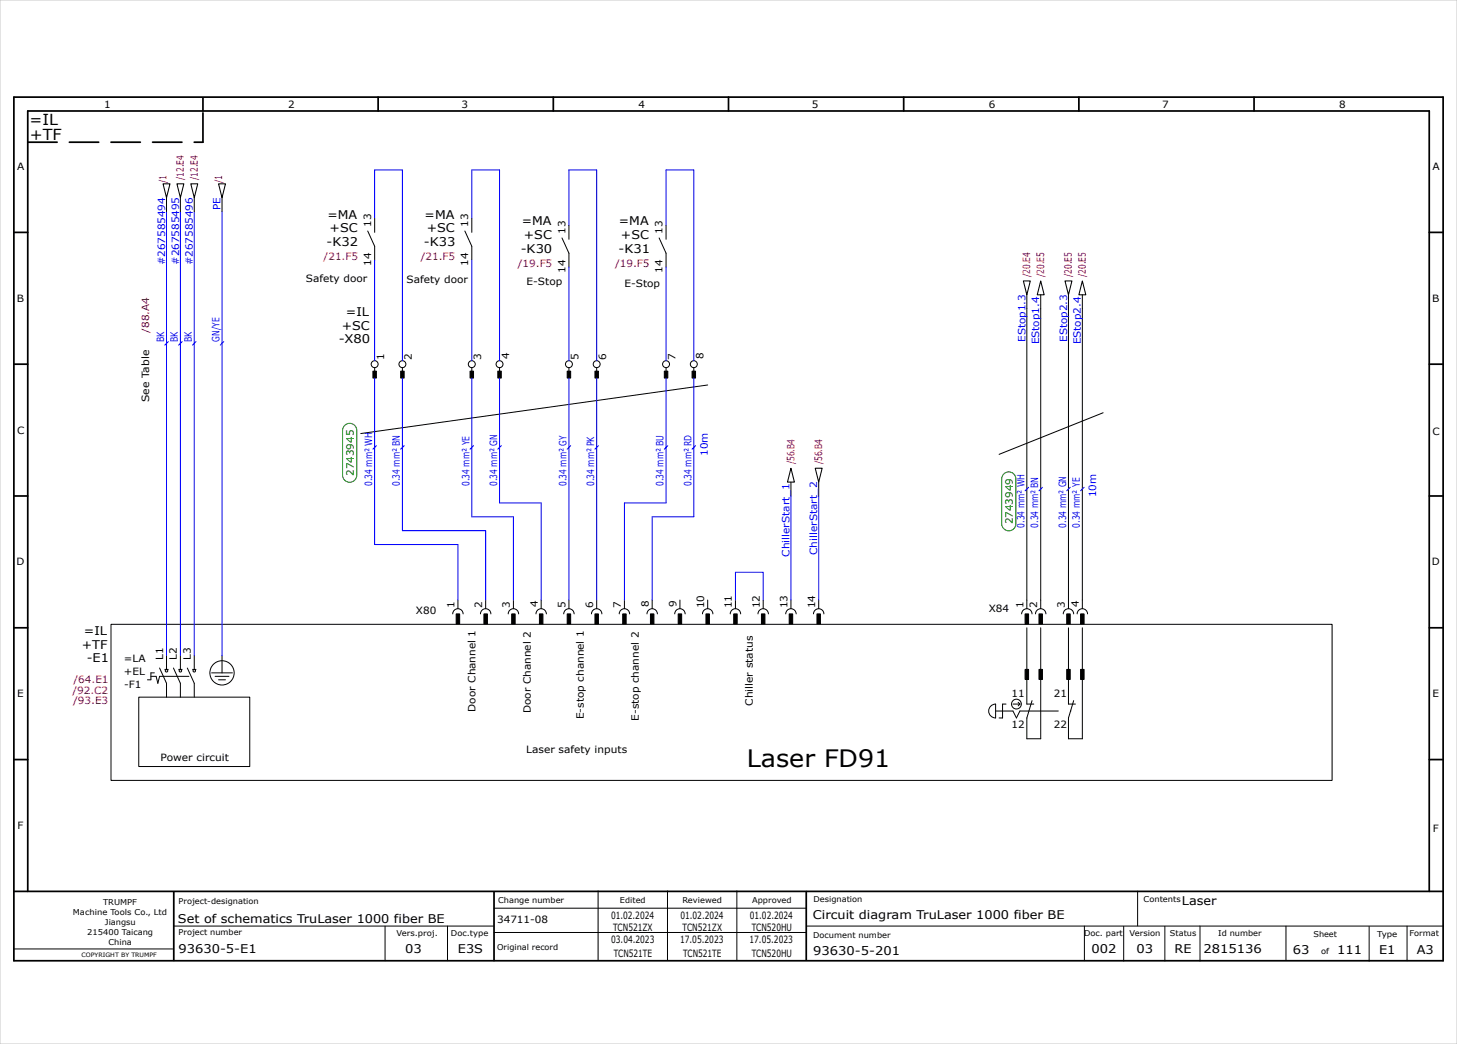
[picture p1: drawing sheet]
<svg xmlns="http://www.w3.org/2000/svg" width="420mm" height="301mm" viewBox="0 0 420 301" stroke-linecap="round" stroke-linejoin="round" font-family="sans-serif">
<g fill="none" stroke="#000" stroke-width=".5">
<path d="M4 28h412v249h-412zM58.5 28.2v3.8M109 28v4M159.5 28v4M210 28v4M260.5 28v4M311 28v4M361.5 28v4M4 67h4M412 67h4M4 105h4M412 105h4"/>
<path d="M4 143h4M412 143h4M4 181h4M412 181h4M4 219h4M412 219h4M4 257h412M8 257v-225h404v225M50.1 257.1v19.8M142.4 257.2v19.8M232.4 257.1v19.7"/>
</g>
<g fill="none" stroke="#000" stroke-width=".29">
<path d="M48 57v4M52 57v4M56 57v4M64 57v4M106 66.6l2 4.4v4M108 63v4M134 66.6l2 4.4v4M136 63v4M162 68.6l2 4.4v4M164 65v4M190 68.6l2 4.4v4M192 65v4"/>
<path d="M296 85v90.5M300 85v90.5M308 85v90.5M312 85v90.5M108 106v2M116 106v2M136 106v2M144 106v2M164 106v2M172 106v2M192 106v2M200 106v2"/>
<path d="M204 111l-100 14M318 119l-30 12M228 139v4M236 139v4M32 180h352v45h-352zM130.5 177a1.5 1.5 0 0 1 1.5-1.5 1.5 1.5 0 0 1 1.5 1.5M132 173v2.5M138.5 177a1.5 1.5 0 0 1 1.5-1.5 1.5 1.5 0 0 1 1.5 1.5M140 173v2.5M146.5 177a1.5 1.5 0 0 1 1.5-1.5 1.5 1.5 0 0 1 1.5 1.5M148 173v2.5M154.5 177a1.5 1.5 0 0 1 1.5-1.5 1.5 1.5 0 0 1 1.5 1.5"/>
<path d="M156 173v2.5M162.5 177a1.5 1.5 0 0 1 1.5-1.5 1.5 1.5 0 0 1 1.5 1.5M164 173v2.5M170.5 177a1.5 1.5 0 0 1 1.5-1.5 1.5 1.5 0 0 1 1.5 1.5M172 173v2.5M178.5 177a1.5 1.5 0 0 1 1.5-1.5 1.5 1.5 0 0 1 1.5 1.5M180 173v2.5M186.5 177a1.5 1.5 0 0 1 1.5-1.5 1.5 1.5 0 0 1 1.5 1.5M188 173v2.5M194.5 177a1.5 1.5 0 0 1 1.5-1.5 1.5 1.5 0 0 1 1.5 1.5M196 173v2.5M202.5 177a1.5 1.5 0 0 1 1.5-1.5 1.5 1.5 0 0 1 1.5 1.5"/>
<path d="M204 173v2.5M210.5 177a1.5 1.5 0 0 1 1.5-1.5 1.5 1.5 0 0 1 1.5 1.5M212 173v2.5M218.5 177a1.5 1.5 0 0 1 1.5-1.5 1.5 1.5 0 0 1 1.5 1.5M220 173v2.5M226.5 177a1.5 1.5 0 0 1 1.5-1.5 1.5 1.5 0 0 1 1.5 1.5M228 173v2.5M234.5 177a1.5 1.5 0 0 1 1.5-1.5 1.5 1.5 0 0 1 1.5 1.5M236 173v2.5M294.5 177a1.5 1.5 0 0 1 1.5-1.5 1.5 1.5 0 0 1 1.5 1.5M298.5 177a1.5 1.5 0 0 1 1.5-1.5 1.5 1.5 0 0 1 1.5 1.5M306.5 177a1.5 1.5 0 0 1 1.5-1.5 1.5 1.5 0 0 1 1.5 1.5"/>
<path d="M310.5 177a1.5 1.5 0 0 1 1.5-1.5 1.5 1.5 0 0 1 1.5 1.5M43.5 195h1.5l.5 2 .5-2M44.5 194h-1v2h-1M46 192.6l2 4.4v4M47.5 193h1M48 189v4M50 192.6l2 4.4v4M51.5 193h1M52 189v4M54 192.6l2 4.4v4M55.5 193h1M56 189v4"/>
<path d="M61 194h6M62 195h4M63 196h2M64 189v5M296 181v12M296 195v8h2M300 195v18h-4v-6l1.5-5M300 181v12M308 181v12M308 195v8h2M312 195v18h-4v-6l1.5-5M312 181v12"/>
<path d="M40 201h32v20h-32zM285.6 203.6l1.4-.6v4a2 2 0 0 1-1.8-1.2 2 2 0 0 1 .4-2.2zM290 203h-1v4h-1M292 203h2M292 205l1 2 1-2M293.5 202.5l.5 .5M294 203l-.5 .5M172.4 256.9v20M192.4 256.9v20M212.4 256.9v20M327.9 256.9v10M4.1 273.6h45.7"/>
<path d="M50.1 267h92.2M111 267v10M129 267v10M142.4 261.9h90M142.4 268.9h90M232.5 267h183.5M312.6 267v10M323.9 267.1v10M335.8 267.1v10M345.9 267v10.1M370.7 267v9.8M394.7 267.1v10"/>
<path d="M405.6 267v10"/>
<circle cx="108" cy="105" r="1"/>
<circle cx="116" cy="105" r="1"/>
<circle cx="136" cy="105" r="1"/>
<circle cx="144" cy="105" r="1"/>
<circle cx="164" cy="105" r="1"/>
<circle cx="172" cy="105" r="1"/>
<circle cx="192" cy="105" r="1"/>
<circle cx="200" cy="105" r="1"/>
<circle cx="48" cy="193.4" r=".36"/>
<circle cx="52" cy="193.4" r=".36"/>
<circle cx="56" cy="193.4" r=".36"/>
<circle cx="64" cy="194" r="3.5"/>
<circle cx="293" cy="203" r="1.41"/>
</g>
<path d="M8 41h50.5M58.5 41v-8.8" fill="none" stroke="#000" stroke-width=".5" stroke-dasharray="8.5 3.5"/>
<path d="M0 0h420v301h-420z" fill="none" stroke="#c9c9c9" stroke-width=".29"/>
<path d="M46 195h9M287 205h5M294 205h2.5M296.6 205h12.1" fill="none" stroke="#000" stroke-width=".29" stroke-dasharray="8.5 3.5"/>
<g fill="#000" stroke="#000" stroke-width=".29">
<path d="M107.5 107h1v2h-1z" fill-rule="evenodd"/>
<path d="M115.5 107h1v2h-1z" fill-rule="evenodd"/>
<path d="M135.5 107h1v2h-1z" fill-rule="evenodd"/>
<path d="M143.5 107h1v2h-1z" fill-rule="evenodd"/>
<path d="M163.5 107h1v2h-1z" fill-rule="evenodd"/>
<path d="M171.5 107h1v2h-1z" fill-rule="evenodd"/>
<path d="M191.5 107h1v2h-1z" fill-rule="evenodd"/>
<path d="M199.5 107h1v2h-1z" fill-rule="evenodd"/>
<path d="M131.5 177h1v2.9h-1z" fill-rule="evenodd"/>
<path d="M139.5 177h1v2.9h-1z" fill-rule="evenodd"/>
<path d="M147.5 177h1v2.9h-1z" fill-rule="evenodd"/>
<path d="M155.5 177h1v2.9h-1z" fill-rule="evenodd"/>
<path d="M163.5 177h1v2.9h-1z" fill-rule="evenodd"/>
<path d="M171.5 177h1v2.9h-1z" fill-rule="evenodd"/>
<path d="M179.5 177h1v2.9h-1z" fill-rule="evenodd"/>
<path d="M187.5 177h1v2.9h-1z" fill-rule="evenodd"/>
<path d="M195.5 177h1v2.9h-1z" fill-rule="evenodd"/>
<path d="M203.5 177h1v2.9h-1z" fill-rule="evenodd"/>
<path d="M211.5 177h1v2.9h-1z" fill-rule="evenodd"/>
<path d="M219.5 177h1v2.9h-1z" fill-rule="evenodd"/>
<path d="M227.5 177h1v2.9h-1z" fill-rule="evenodd"/>
<path d="M235.5 177h1v2.9h-1z" fill-rule="evenodd"/>
<path d="M295.5 177h1v2.9h-1z" fill-rule="evenodd"/>
<path d="M299.5 177h1v2.9h-1z" fill-rule="evenodd"/>
<path d="M307.5 177h1v2.9h-1z" fill-rule="evenodd"/>
<path d="M311.5 177h1v2.9h-1z" fill-rule="evenodd"/>
<path d="M295.5 193h1v2.9h-1z" fill-rule="evenodd"/>
<path d="M299.5 193h1v2.9h-1z" fill-rule="evenodd"/>
<path d="M307.5 193h1v2.9h-1z" fill-rule="evenodd"/>
<path d="M311.5 193h1v2.9h-1z" fill-rule="evenodd"/>
</g>
<g fill="none" stroke="#00f" stroke-width=".29">
<path d="M48 61v128M52 61v128M56 61v128M64 61v128M108 63v-14h8v55M108 75v29M136 63v-14h8v55M136 75v29M164 65v-16h8v55M164 77v27M192 65v-16h8v55M192 77v27"/>
<path d="M108 109v48h24v16M116 109v44h24v20M136 109v40h12v24M144 109v36h12v28M164 109v64M172 109v64M192 109v36h-12v28M200 109v40h-12v24M228 143v30M236 143v30M212 173v-8h8v8"/>
</g>
<path d="M47 53h2l-1 4zM51 53h2l-1 4zM55 53h2l-1 4zM63 53h2l-1 4zM295 81h2l-1 4zM300 81l1 4h-2zM307 81h2l-1 4zM312 81l1 4h-2zM228 135l1 4h-2zM235 135h2l-1 4z" fill="none" stroke="#000" stroke-width=".3"/>
<g fill="#fff" stroke="#008000" stroke-width=".29">
<path d="M99.4 122.7a2.05 2.05 0 0 1 2.2-.5 2.05 2.05 0 0 1 1.2 1.9v12.9a2.05 2.05 0 0 1-2 2 2.05 2.05 0 0 1-2.1-2v-12.9z" fill-rule="evenodd"/>
<path d="M289.4 136.7a2.05 2.05 0 0 1 2.2-.5 2.05 2.05 0 0 1 1.2 1.9v12.9a2.05 2.05 0 0 1-2 2 2.05 2.05 0 0 1-2-2v-12.9z" fill-rule="evenodd"/>
</g>
<g fill="none" stroke="#00f" stroke-width=".3">
<path d="M48.5 98.5l-1 1M52.5 98.5l-1 1M56.5 98.5l-1 1M64.5 98.5l-1 1M108.5 128.5l-1 1M116.5 128.5l-1 1M136.5 128.5l-1 1M144.5 128.5l-1 1M164.5 128.5l-1 1M172.5 128.5l-1 1M192.5 128.5l-1 1M200.5 128.5l-1 1"/>
<path d="M296.5 140.5l-1 1M300.5 140.5l-1 1M308.5 140.5l-1 1M312.5 140.5l-1 1"/>
</g>
<text font-size="6.9" x="215.3" y="221">Laser FD91</text>
<g font-size="4.4">
<text x="8.5" y="36">=IL</text>
<text x="8.6" y="40.5">+TF</text>
</g>
<g font-size="3.5">
<text x="94.4" y="63">=MA</text>
<text x="122.4" y="63">=MA</text>
<text x="150.4" y="65">=MA</text>
<text x="178.4" y="65">=MA</text>
<text x="94.1" y="71">-K32</text>
<text x="95" y="67">+SC</text>
<text x="122.2" y="71">-K33</text>
<text x="123" y="67">+SC</text>
<text x="151" y="69">+SC</text>
<text x="179" y="69">+SC</text>
<text x="150.1" y="73">-K30</text>
<text x="178.3" y="73">-K31</text>
<text x="98.5" y="95">+SC</text>
<text x="99.7" y="91">=IL</text>
<text x="97.7" y="99">-X80</text>
<text x="24.2" y="183">=IL</text>
<text x="23.6" y="187">+TF</text>
<text x="25" y="191">-E1</text>
<text x="340.7" y="261">Laser</text>
<text x="51.3" y="266">Set of schematics TruLaser 1000 fiber BE</text>
<text x="234.3" y="265">Circuit diagram TruLaser 1000 fiber BE</text>
<text x="51.5" y="274.7">93630-5-E1</text>
<text x="116.8" y="274.9">03</text>
<text x="132" y="274.9">E3S</text>
<text x="234.4" y="275.3">93630-5-201</text>
<text x="314.6" y="274.8">002</text>
<text x="327.6" y="274.9">03</text>
<text x="338.6" y="274.8">RE</text>
<text x="346.9" y="274.7">2815136</text>
<text x="372.7" y="275">63</text>
<text x="385.4" y="275">111</text>
<text x="397.6" y="275">E1</text>
<text x="408.4" y="275">A3</text>
</g>
<g font-size="2.9">
<text x="30" y="31">1</text>
<text x="83" y="31">2</text>
<text x="133.1" y="31">3</text>
<text x="184.1" y="31">4</text>
<text x="234.1" y="31">5</text>
<text x="285" y="31">6</text>
<text x="335" y="31">7</text>
<text x="386" y="31">8</text>
<text x="5" y="49">A</text>
<text x="413" y="49">A</text>
<text x="107" y="65.4" transform="rotate(-90 107 65.4)">13</text>
<text x="135" y="65.4" transform="rotate(-90 135 65.4)">13</text>
<text x="163" y="67.4" transform="rotate(-90 163 67.4)">13</text>
<text x="191" y="67.4" transform="rotate(-90 191 67.4)">13</text>
<text x="107" y="76.7" transform="rotate(-90 107 76.7)">14</text>
<text x="135" y="76.7" transform="rotate(-90 135 76.7)">14</text>
<text x="88.2" y="81.4">Safety door</text>
<text x="117.2" y="81.5">Safety door</text>
<text x="151.8" y="82.1">E-Stop</text>
<text x="163" y="78.7" transform="rotate(-90 163 78.7)">14</text>
<text x="180" y="82.7">E-Stop</text>
<text x="191" y="78.7" transform="rotate(-90 191 78.7)">14</text>
<text x="4.8" y="87">B</text>
<text x="412.8" y="87">B</text>
<text x="110.8" y="103.9" transform="rotate(-90 110.8 103.9)">1</text>
<text x="118.7" y="103.7" transform="rotate(-90 118.7 103.7)">2</text>
<text x="138.7" y="103.7" transform="rotate(-90 138.7 103.7)">3</text>
<text x="146.7" y="103.6" transform="rotate(-90 146.7 103.6)">4</text>
<text x="166.7" y="103.7" transform="rotate(-90 166.7 103.7)">5</text>
<text x="174.7" y="103.7" transform="rotate(-90 174.7 103.7)">6</text>
<text x="194.7" y="103.7" transform="rotate(-90 194.7 103.7)">7</text>
<text x="202.7" y="103.6" transform="rotate(-90 202.7 103.6)">8</text>
<text x="43" y="115.9" transform="rotate(-90 43 115.9)">See Table</text>
<text x="5" y="125">C</text>
<text x="413" y="125.5">C</text>
<text x="4.8" y="163">D</text>
<text x="412.7" y="163">D</text>
<text x="119.9" y="177">X80</text>
<text x="131" y="175.4" transform="rotate(-90 131 175.4)">1</text>
<text x="139" y="175.2" transform="rotate(-90 139 175.2)">2</text>
<text x="147" y="175.2" transform="rotate(-90 147 175.2)">3</text>
<text x="155" y="175.1" transform="rotate(-90 155 175.1)">4</text>
<text x="163" y="175.2" transform="rotate(-90 163 175.2)">5</text>
<text x="171" y="175.2" transform="rotate(-90 171 175.2)">6</text>
<text x="179" y="175.2" transform="rotate(-90 179 175.2)">7</text>
<text x="187" y="175.1" transform="rotate(-90 187 175.1)">8</text>
<text x="195" y="175.1" transform="rotate(-90 195 175.1)">9</text>
<text x="203" y="175.4" transform="rotate(-90 203 175.4)">10</text>
<text x="211" y="175.4" transform="rotate(-90 211 175.4)">11</text>
<text x="219" y="175.4" transform="rotate(-90 219 175.4)">12</text>
<text x="227" y="175.4" transform="rotate(-90 227 175.4)">13</text>
<text x="235" y="175.4" transform="rotate(-90 235 175.4)">14</text>
<text x="285" y="176.5">X84</text>
<text x="295" y="175.4" transform="rotate(-90 295 175.4)">1</text>
<text x="299" y="175.2" transform="rotate(-90 299 175.2)">2</text>
<text x="307" y="175.2" transform="rotate(-90 307 175.2)">3</text>
<text x="311" y="175.1" transform="rotate(-90 311 175.1)">4</text>
<text x="35.7" y="191">=LA</text>
<text x="47" y="190.3" transform="rotate(-90 47 190.3)">L1</text>
<text x="51" y="190.3" transform="rotate(-90 51 190.3)">L2</text>
<text x="55" y="190.3" transform="rotate(-90 55 190.3)">L3</text>
<text x="35.7" y="194.6">+EL</text>
<text x="5" y="201">E</text>
<text x="35.8" y="198.3">-F1</text>
<text x="217" y="203.5" transform="rotate(-90 217 203.5)">Chiller status</text>
<text x="291.6" y="201">11</text>
<text x="303.8" y="201">21</text>
<text x="413" y="201">E</text>
<text x="137.1" y="205.2" transform="rotate(-90 137.1 205.2)">Door Channel 1</text>
<text x="153" y="205.6" transform="rotate(-90 153 205.6)">Door Channel 2</text>
<text x="168.3" y="207.4" transform="rotate(-90 168.3 207.4)">E-stop channel 1</text>
<text x="184.2" y="207.8" transform="rotate(-90 184.2 207.8)">E-stop channel 2</text>
<text x="291.6" y="210">12</text>
<text x="303.8" y="210">22</text>
<text x="46.3" y="219.5">Power circuit</text>
<text x="151.7" y="217">Laser safety inputs</text>
<text x="5.1" y="239">F</text>
<text x="413" y="240">F</text>
<text x="143.3" y="266">34711-08</text>
<text x="176.1" y="264.9">01.02.2024</text>
<text x="176.8" y="268.4">TCN521ZX</text>
<text x="196.1" y="264.9">01.02.2024</text>
<text x="196.8" y="268.4">TCN521ZX</text>
<text x="216.1" y="264.9">01.02.2024</text>
<text x="216.7" y="268.4">TCN520HU</text>
<text x="176.2" y="271.9">03.04.2023</text>
<text x="176.9" y="275.9">TCN521TE</text>
<text x="196" y="271.9">17.05.2023</text>
<text x="196.9" y="275.9">TCN521TE</text>
<text x="216" y="271.9">17.05.2023</text>
<text x="216.7" y="275.9">TCN520HU</text>
</g>
<g font-size="2.9" fill="#b60000">
<text x="48" y="52.9" transform="rotate(-90 48 52.9)">/1</text>
<text x="53" y="51.9" transform="rotate(-90 53 51.9)">/12.E4</text>
<text x="57" y="51.9" transform="rotate(-90 57 51.9)">/12.E4</text>
<text x="64" y="52.9" transform="rotate(-90 64 52.9)">/1</text>
<text x="93.3" y="75">/21.F5</text>
<text x="121.3" y="75">/21.F5</text>
<text x="149.3" y="77">/19.F5</text>
<text x="177.3" y="77">/19.F5</text>
<text x="297" y="79.9" transform="rotate(-90 297 79.9)">/20.E4</text>
<text x="301" y="79.9" transform="rotate(-90 301 79.9)">/20.E5</text>
<text x="309" y="79.9" transform="rotate(-90 309 79.9)">/20.E5</text>
<text x="313" y="79.9" transform="rotate(-90 313 79.9)">/20.E5</text>
<text x="43" y="95.9" transform="rotate(-90 43 95.9)">/88.A4</text>
<text x="229" y="133.9" transform="rotate(-90 229 133.9)">/56.B4</text>
<text x="237" y="133.9" transform="rotate(-90 237 133.9)">/56.B4</text>
<text x="21.2" y="197">/64.E1</text>
<text x="20.9" y="200">/92.C2</text>
<text x="21.1" y="203">/93.E3</text>
</g>
<g font-size="2.9" fill="#00f">
<text x="63.6" y="60.6" transform="rotate(-90 63.6 60.6)">PE</text>
<text x="47.6" y="76.5" transform="rotate(-90 47.6 76.5)">#267585494</text>
<text x="51.6" y="76.4" transform="rotate(-90 51.6 76.4)">#267585495</text>
<text x="55.6" y="76.5" transform="rotate(-90 55.6 76.5)">#267585496</text>
<text x="47.3" y="98.7" transform="rotate(-90 47.3 98.7)">BK</text>
<text x="51.3" y="98.7" transform="rotate(-90 51.3 98.7)">BK</text>
<text x="55.3" y="98.7" transform="rotate(-90 55.3 98.7)">BK</text>
<text x="63.3" y="98.5" transform="rotate(-90 63.3 98.5)">GN/YE</text>
<text x="295.6" y="98.6" transform="rotate(-90 295.6 98.6)">EStop1.3</text>
<text x="299.6" y="99.3" transform="rotate(-90 299.6 99.3)">EStop1.4</text>
<text x="307.6" y="98.6" transform="rotate(-90 307.6 98.6)">EStop2.3</text>
<text x="311.6" y="99.3" transform="rotate(-90 311.6 99.3)">EStop2.4</text>
<text x="204" y="131.4" transform="rotate(-90 204 131.4)">10m</text>
<text x="107.3" y="140.2" transform="rotate(-90 107.3 140.2)">0.34 mm² WH</text>
<text x="115.3" y="140.2" transform="rotate(-90 115.3 140.2)">0.34 mm² BN</text>
<text x="135.3" y="140.2" transform="rotate(-90 135.3 140.2)">0.34 mm² YE</text>
<text x="143.3" y="140.2" transform="rotate(-90 143.3 140.2)">0.34 mm² GN</text>
<text x="163.3" y="140.2" transform="rotate(-90 163.3 140.2)">0.34 mm² GY</text>
<text x="171.3" y="140.2" transform="rotate(-90 171.3 140.2)">0.34 mm² PK</text>
<text x="191.3" y="140.2" transform="rotate(-90 191.3 140.2)">0.34 mm² BU</text>
<text x="199.3" y="140.2" transform="rotate(-90 199.3 140.2)">0.34 mm² RD</text>
<text x="316" y="143.4" transform="rotate(-90 316 143.4)">10m</text>
<text x="295.3" y="152.2" transform="rotate(-90 295.3 152.2)">0.34 mm² WH</text>
<text x="299.3" y="152.2" transform="rotate(-90 299.3 152.2)">0.34 mm² BN</text>
<text x="307.3" y="152.2" transform="rotate(-90 307.3 152.2)">0.34 mm² GN</text>
<text x="311.3" y="152.2" transform="rotate(-90 311.3 152.2)">0.34 mm² YE</text>
<text x="227.6" y="160.5" transform="rotate(-90 227.6 160.5)">ChillerStart_1</text>
<text x="235.6" y="160" transform="rotate(-90 235.6 160)">ChillerStart_2</text>
</g>
<g font-size="2.9" fill="#008000">
<text x="102" y="137.2" transform="rotate(-90 102 137.2)">2743945</text>
<text x="292" y="151.2" transform="rotate(-90 292 151.2)">2743949</text>
</g>
<g font-size="2.3">
<text x="21" y="263.8">Machine Tools Co., Ltd</text>
<text x="29.7" y="260.8">TRUMPF</text>
<text x="51.5" y="260.7">Project-designation</text>
<text x="143.6" y="260.4">Change number</text>
<text x="178.7" y="260.4">Edited</text>
<text x="196.7" y="260.4">Reviewed</text>
<text x="216.8" y="260.4">Approved</text>
<text x="234.5" y="260.2">Designation</text>
<text x="329.7" y="260.1">Contents</text>
<text x="25.2" y="269.6">215400 Taicang</text>
<text x="30.3" y="266.7">Jiangsu</text>
<text x="51.5" y="269.7">Project number</text>
<text x="114.3" y="269.9">Vers.proj.</text>
<text x="130" y="269.9">Doc.type</text>
<text x="312.5" y="269.8">Doc. part</text>
<text x="325.6" y="269.9">Version</text>
<text x="337.3" y="269.8">Status</text>
<text x="351.2" y="269.8">Id number</text>
<text x="406.4" y="270">Format</text>
<text x="31.3" y="272.5">China</text>
<text x="143.3" y="273.9">Original record</text>
<text x="234.4" y="270.3">Document number</text>
<text x="378.6" y="270">Sheet</text>
<text x="380.8" y="275">of</text>
<text x="397" y="270">Type</text>
</g>
<text font-size="1.7" x="23.5" y="275.8">COPYRIGHT BY TRUMPF</text>
</svg>
